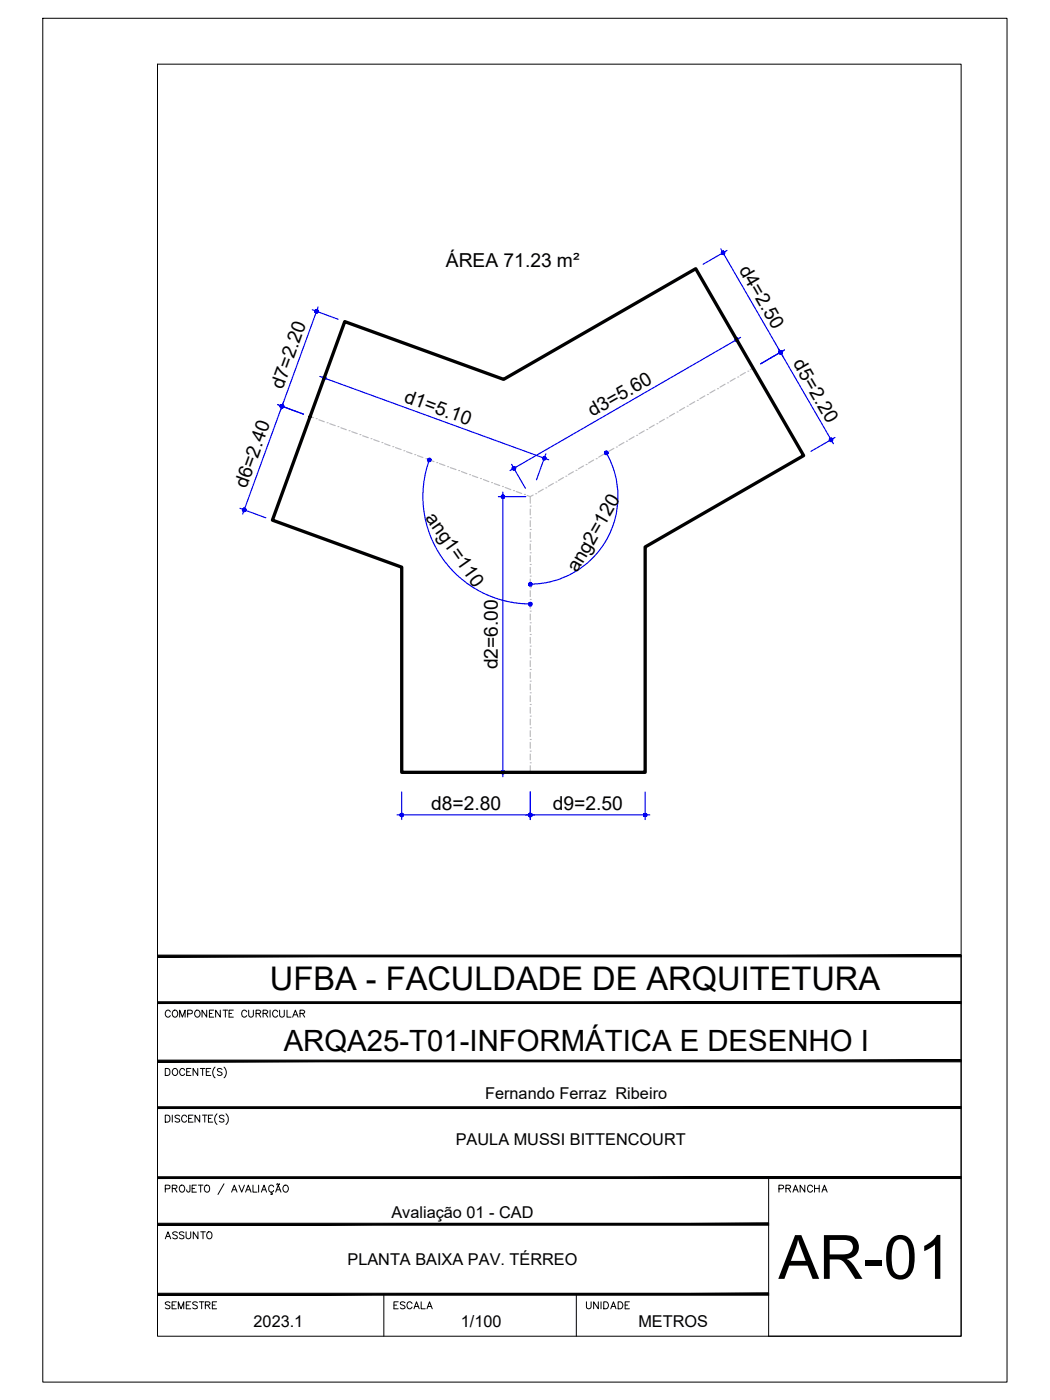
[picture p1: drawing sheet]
<svg xmlns="http://www.w3.org/2000/svg" width="229mm" height="305mm" viewBox="0 0 229 305" stroke-linecap="round" stroke-linejoin="round" font-family="sans-serif">
<!-- layer: ARQ_EIXO CINZA 04 -->
<g fill="none" stroke="#bababa" stroke-width=".25">
<path d="M67.5 90.7l.7 .2M68.8 91.1h.1M69.4 91.4l1.2 .4M71.2 92h.1M71.8 92.2l1.2 .5M73.6 92.9h.1M74.2 93.1l1.2 .5M76 93.8h.1M76.6 94l1.2 .4M78.4 94.6h.1M79 94.9l1.2 .4M80.8 95.5h.1"/>
<path d="M81.4 95.7l1.1 .4M83.1 96.4h.1M83.7 96.6l1.2 .4M85.5 97.2h.1M86.1 97.5l1.2 .4M87.9 98.1h.1M88.5 98.3l1.2 .5M90.3 99h.1M90.9 99.2l1.2 .4M92.7 99.9h.1M129.8 99.9h.1M131.4 98.9l-1.1 .6"/>
<path d="M132 98.6h.1M133.6 97.6l-1.1 .7M134.2 97.3h.1M135.8 96.4l-1.1 .6M136.4 96.1h.1M138 95.1l-1.1 .6M138.6 94.8h.1M140.3 93.8l-1.2 .6M140.8 93.5h.1M142.5 92.5l-1.1 .7M143 92.2h.1M144.7 91.3l-1.1 .6"/>
<path d="M145.2 91h.1M146.9 90l-1.1 .6M147.4 89.7h.1M149.1 88.7l-1.1 .7M149.6 88.4h.1M151.3 87.5l-1.1 .6M151.8 87.2h.1M153.5 86.2l-1.1 .6M154 85.9h.1M155.7 84.9l-1.1 .7M156.2 84.6h.1M157.9 83.7l-1.1 .6"/>
<path d="M158.4 83.4h.1M160.1 82.4l-1.1 .6M160.6 82.1h.1M162.3 81.1l-1.1 .6M162.8 80.8h.1M164 80.1l-.6 .4M93.3 100.1l1.2 .4M95.1 100.7h.1M95.7 100.9l1.2 .4M97.5 101.6h.1M98 101.8l1.3 .4M99.9 102.4h.1"/>
<path d="M100.5 102.7l1.1 .4M102.2 103.3h.1M102.8 103.5l1.2 .5M104.6 104.2h.1M105.2 104.4l1.2 .5M107 105.1h.1M107.6 105.3l1.2 .4M109.4 105.9h.1M110 106.1l1.2 .5M111.8 106.8h.1M112.4 107l1.2 .4M114.2 107.7h.1"/>
<path d="M114.8 107.9l.6 .2M115.4 117.8h.1M115.4 115.3h.1M115.4 112.7h.1M115.4 110.2h.1M115.4 110.8v1.3M115.4 113.4v1.2M115.4 115.9v1.3M115.4 118.4v1.3M116.1 107.8l-.7 .3v1.5M116.6 107.5h.1M118.3 106.5l-1.1 .6"/>
<path d="M118.8 106.2h.1M120.5 105.2l-1.1 .7M121 104.9h.1M122.7 104l-1.1 .6M123.2 103.7h.1M124.8 102.7l-1.1 .6M125.4 102.4h.1M127 101.4l-1.1 .7M127.6 101.1h.1M129.2 100.2l-1.1 .6M115.4 138.1h.1M115.4 135.6h.1"/>
<path d="M115.4 133.1h.1M115.4 130.5h.1M115.4 128h.1M115.4 125.4h.1M115.4 122.9h.1M115.4 120.4h.1M115.4 121v1.3M115.4 123.5v1.3M115.4 126.1v1.2M115.4 128.6v1.3M115.4 131.1v1.3M115.4 133.7v1.3"/>
<path d="M115.4 136.2v1.3M115.4 138.8v1.2M115.4 158.5h.1M115.4 155.9h.1M115.4 153.4h.1M115.4 150.8h.1M115.4 148.3h.1M115.4 145.8h.1M115.4 143.2h.1M115.4 140.7h.1M115.4 141.3v1.3M115.4 143.8v1.3"/>
<path d="M115.4 146.4v1.3M115.4 148.9v1.3M115.4 151.5v1.2M115.4 154v1.3M115.4 156.5v1.3M115.4 159.1v1.3M115.4 166.1h.1M115.4 163.5h.1M115.4 161h.1M115.4 161.6v1.3M115.4 164.2v1.2M115.4 166.7v1.4"/>
</g>
<!-- layer: COTA AZUL -->
<g fill="none" stroke="#00f" stroke-width=".25">
<path d="M156.9 54.2l13.5 23.4M158.3 54.5l-5.2 3M68 67.4l5.6 2.1M69.3 66.8l-16.5 45.1M159.9 73.1l3 5.2M161.2 73.4l-50.2 29M169.4 75.8l12 20.8M170.8 76.2l-5.2 3M60.5 88.1l5.6 2.1M69.6 82l49.9 18.1M70.9 81.4l-2 5.6M118.8 98.8l-2 5.7"/>
<path d="M132 98.6a19.1 19.1 0 0 1-16.5 28.6M181.8 95.3l-5.2 3M52.2 110.7l5.7 2M93.5 100.1a23.4 23.4 0 0 0 22 31.4M108.5 108.1h6M109.5 107.1v62M111.4 101.1l3 5.2M86.4 177.4h55.1M87.5 172.4v6M108.5 168.1h6M115.4 172.4v6M140.5 172.4v6"/>
</g>
<!-- layer: 0 -->
<g fill="#00f" stroke="#00f" stroke-width=".22">
<path d="M70.2 82.2v.2l.4-.1zM70.2 82.4l.4-.1-.3 .3zM70.3 82.6l.1 .1 .2-.4z"/>
<path d="M70.6 82.3l-.2 .4h.3zM70.6 82.3l.2 .3-.1 .1zM70.6 82.3l.2 .3 .2-.1z"/>
<path d="M70.6 82.3l.4 .2v-.2zM70.6 82.3l.3-.2 .1 .2zM70.7 82l-.1 .3 .3-.2z"/>
<path d="M70.5 82l.1 .3 .1-.3zM70.4 82h.1l.1 .3zM70.4 82l-.2 .2 .4 .1z"/>
<path d="M118.5 99.8l.4 .1v-.2zM118.5 99.8l.3-.3 .1 .2zM118.6 99.4l-.1 .4 .3-.3z"/>
<path d="M118.4 99.4l.1 .4 .1-.4zM118.3 99.5l.1-.1 .1 .4zM118.3 99.5l-.1 .2 .3 .1z"/>
<path d="M118.2 99.7v.1h.3zM118.2 99.8h.3l-.3 .2zM118.2 100l.2 .1 .1-.3z"/>
<path d="M118.5 99.8l-.1 .3h.2zM118.5 99.8l.2 .2-.1 .1zM118.5 99.8l.2 .2 .2-.1z"/>
<path d="M109.3 107.8l.2 .3v-.4zM109.3 107.8l.2 .3-.3-.1zM109.2 108l-.1 .1h.4z"/>
<path d="M109.1 108.1l.1 .2 .3-.2zM109.2 108.3l.3-.2-.2 .4zM109.5 108.1l-.2 .4h.2z"/>
<path d="M109.5 108.1v.4h.2zM109.5 108.1l.3 .2-.1 .2zM109.5 108.1l.3 .2 .1-.2z"/>
<path d="M109.5 108.1h.4l-.1-.1zM109.7 107.8l.1 .2-.3 .1zM109.5 107.7v.4l.2-.3z"/>
<path d="M109.5 168.1v.4l.2-.1zM109.5 168.1l.3 .2-.1 .1zM109.5 168.1l.3 .2 .1-.2z"/>
<path d="M109.5 168.1h.4l-.1-.2zM109.7 167.8l.1 .1-.3 .2zM109.5 167.8v.3l.2-.3z"/>
<path d="M109.3 167.8l.2 .3v-.3zM109.3 167.8l.2 .3-.3-.2zM109.2 167.9l-.1 .2h.4z"/>
<path d="M109.1 168.1l.1 .2 .3-.2zM109.2 168.3l.3-.2-.2 .3zM109.5 168.1l-.2 .3 .2 .1z"/>
<path d="M111.5 102.2l.2 .1 .2-.4zM111.9 101.9v.4h-.2zM111.9 101.9v.4h.2z"/>
<path d="M111.9 101.9l.2 .4 .1-.1zM111.9 101.9h.4l-.1 .3zM111.9 101.9h.4l-.1-.1z"/>
<path d="M112.1 101.6l-.2 .3 .3-.1zM111.9 101.6h.2l-.2 .3zM111.7 101.6l.2 .3v-.3z"/>
<path d="M111.5 101.8l.4 .1-.2-.3zM111.5 101.8l.4 .1h-.4zM111.5 101.9v.3l.4-.3z"/>
<path d="M160.6 73.6l-.2 .4 .3-.2zM160.4 73.6h.2l-.2 .4zM160.2 73.6l.2 .4v-.4z"/>
<path d="M160.2 73.6l-.1 .2 .3 .2zM160.1 73.8l.3 .2h-.4zM160 74l.1 .1 .3-.1z"/>
<path d="M160.1 74.1l.1 .2 .2-.3zM160.4 74v.3h-.2zM160.4 74v.3h.2z"/>
<path d="M160.4 74l.2 .3 .1-.2zM160.4 74h.4l-.1 .1zM160.4 74h.4l-.1-.2z"/>
<path d="M157.2 54.7l-.1 .2 .3 .1zM157.1 54.9l.3 .1h-.3zM157.1 55v.2l.3-.2z"/>
<path d="M157.1 55.2l.1 .2 .2-.4zM157.4 55v.4h-.2zM157.4 55v.4h.2z"/>
<path d="M157.4 55l.2 .4 .1-.2zM157.4 55h.4l-.1 .2zM157.4 55h.4l-.1-.1z"/>
<path d="M157.6 54.7l-.2 .3 .3-.1zM157.4 54.7h.2l-.2 .3zM157.2 54.7l.2 .3v-.3z"/>
<path d="M169.9 76.7l.2 .3 .2-.1zM169.9 76.7h.4v.2zM169.9 76.7h.4v-.2z"/>
<path d="M170.1 76.4l-.2 .3 .4-.2zM169.9 76.3l.2 .1-.2 .3zM169.7 76.4l.2 .3v-.4z"/>
<path d="M169.7 76.4l-.1 .1 .3 .2zM169.6 76.5l.3 .2h-.4zM169.5 76.7l.1 .2 .3-.2z"/>
<path d="M169.6 76.9l.1 .1 .2-.3zM169.9 76.7v.4l-.2-.1zM169.9 76.7v.4l.2-.1z"/>
<path d="M169.7 76.4l-.1 .1 .3 .2zM169.6 76.5l.3 .2h-.4zM169.5 76.7l.1 .2 .3-.2z"/>
<path d="M169.6 76.9l.1 .1 .2-.3zM169.9 76.7v.4l-.2-.1zM169.9 76.7v.4l.2-.1z"/>
<path d="M169.9 76.7l.2 .3 .2-.1zM169.9 76.7h.4v.2zM169.9 76.7h.4v-.2z"/>
<path d="M170.1 76.4l-.2 .3 .4-.2zM169.9 76.3l.2 .1-.2 .3zM169.7 76.4l.2 .3v-.4z"/>
<path d="M180.9 95.8l.2 .3 .1-.2zM180.9 95.8h.4l-.1 .1zM180.9 95.8h.4l-.1-.3z"/>
<path d="M181.1 95.4l-.2 .4 .3-.3zM180.9 95.4h.2l-.2 .4zM180.7 95.4l.2 .4v-.4z"/>
<path d="M180.7 95.4l-.1 .1 .3 .3zM180.6 95.5l.3 .3h-.3zM180.6 95.8v.1l.3-.1z"/>
<path d="M180.6 95.9l.1 .2 .2-.3zM180.9 95.8v.3h-.2zM180.9 95.8v.3h.2z"/>
<path d="M61.3 88.1l.1 .3 .1-.3zM61.1 88.2l.2-.1 .1 .3zM61.1 88.2l-.1 .1 .4 .1z"/>
<path d="M61 88.3v.2l.4-.1zM61 88.5l.4-.1-.3 .3zM61.1 88.7l.2 .1 .1-.4z"/>
<path d="M61.4 88.4l-.1 .4h.2zM61.4 88.4l.2 .3-.1 .1zM61.4 88.4l.2 .3 .1-.1z"/>
<path d="M61.4 88.4l.3 .2 .1-.2zM61.4 88.4l.3-.2 .1 .2zM61.5 88.1l-.1 .3 .3-.2z"/>
<path d="M53.2 111l-.2 .4h.3zM53.2 111l.2 .3-.1 .1zM53.2 111l.2 .3 .2-.2z"/>
<path d="M53.2 111l.4 .1v-.1zM53.2 111l.3-.3 .1 .3zM53.3 110.7l-.1 .3 .3-.3z"/>
<path d="M53.1 110.6l.1 .4 .1-.3zM53 110.7l.1-.1 .1 .4zM53 110.7l-.2 .2 .4 .1z"/>
<path d="M52.8 110.9v.2l.4-.1zM52.8 111.1l.4-.1-.3 .3zM52.9 111.3l.1 .1 .2-.4z"/>
<path d="M61.4 88.4l-.1 .4h.2zM61.4 88.4l.2 .3-.1 .1zM61.4 88.4l.2 .3 .1-.1z"/>
<path d="M61.4 88.4l.3 .2 .1-.2zM61.4 88.4l.3-.2 .1 .2zM61.5 88.1l-.1 .3 .3-.2z"/>
<path d="M61.3 88.1l.1 .3 .1-.3zM61.1 88.2l.2-.1 .1 .3zM61.1 88.2l-.1 .1 .4 .1z"/>
<path d="M61 88.3v.2l.4-.1zM61 88.5l.4-.1-.3 .3zM61.1 88.7l.2 .1 .1-.4z"/>
<path d="M68.8 67.4l.1 .4 .1-.4zM68.7 67.5l.1-.1 .1 .4zM68.7 67.5l-.1 .1 .3 .2z"/>
<path d="M68.6 67.6l-.1 .3 .4-.1zM68.5 67.9l.4-.1-.3 .2zM68.6 68l.2 .1 .1-.3z"/>
<path d="M68.9 67.8l-.1 .3 .2 .1zM68.9 67.8l.3 .3-.2 .1zM68.9 67.8l.3 .3 .1-.2z"/>
<path d="M68.9 67.8l.4 .1v-.2zM68.9 67.8l.3-.3 .1 .2zM69 67.4l-.1 .4 .3-.3z"/>
<path d="M115.4 177.4h.4v-.2zM115.7 177.1l.1 .1-.4 .2zM115.4 177.1v.3l.3-.3z"/>
<path d="M115.3 177.1l.1 .3v-.3zM115.1 177.2l.2-.1 .1 .3zM115.1 177.2v.2h.3z"/>
<path d="M115.1 177.4v.2l.3-.2zM115.1 177.6l.3-.2-.1 .4zM115.4 177.4l-.1 .4h.1z"/>
<path d="M115.4 177.4v.4h.3zM115.4 177.4l.4 .2-.1 .2zM115.4 177.4l.4 .2v-.2z"/>
<path d="M87.1 177.4v.2l.4-.2zM87.1 177.6l.4-.2-.2 .4zM87.5 177.4l-.2 .4h.2z"/>
<path d="M87.5 177.4v.4h.1zM87.5 177.4l.3 .2-.2 .2zM87.5 177.4l.3 .2v-.2z"/>
<path d="M87.5 177.4h.3v-.2zM87.6 177.1l.2 .1-.3 .2zM87.5 177.1v.3l.1-.3z"/>
<path d="M87.3 177.1l.2 .3v-.3zM87.1 177.2l.2-.1 .2 .3zM87.1 177.2v.2h.4z"/>
<path d="M140.5 177.4h.3v-.2zM140.6 177.1l.2 .1-.3 .2zM140.5 177.1v.3l.1-.3z"/>
<path d="M140.3 177.1l.2 .3v-.3zM140.1 177.2l.2-.1 .2 .3zM140.1 177.2v.2h.4z"/>
<path d="M140.1 177.4v.2l.4-.2zM140.1 177.6l.4-.2-.2 .4zM140.5 177.4l-.2 .4h.2z"/>
<path d="M140.5 177.4v.4h.1zM140.5 177.4l.3 .2-.2 .2zM140.5 177.4l.3 .2v-.2z"/>
<path d="M115.1 177.4v.2l.3-.2zM115.1 177.6l.3-.2-.1 .4zM115.4 177.4l-.1 .4h.1z"/>
<path d="M115.4 177.4v.4h.3zM115.4 177.4l.4 .2-.1 .2zM115.4 177.4l.4 .2v-.2z"/>
<path d="M115.4 177.4h.4v-.2zM115.7 177.1l.1 .1-.4 .2zM115.4 177.1v.3l.3-.3z"/>
<path d="M115.3 177.1l.1 .3v-.3zM115.1 177.2l.2-.1 .1 .3zM115.1 177.2v.2h.3z"/>
<path d="M93.4 99.8l.1 .3 .1-.3zM93.2 99.9l.2-.1 .1 .3zM93.2 99.9l-.1 .1 .4 .1z"/>
<path d="M93.1 100v.2l.4-.1zM93.1 100.2l.4-.1-.3 .3zM93.2 100.4l.1 .1 .2-.4z"/>
<path d="M93.5 100.1l-.2 .4h.3zM93.5 100.1l.2 .3-.1 .1zM93.5 100.1l.2 .3 .1-.2z"/>
<path d="M93.5 100.1l.3 .1 .1-.1zM93.5 100.1l.3-.2 .1 .2zM93.6 99.8l-.1 .3 .3-.2z"/>
<path d="M115.4 131.5h.4v-.2zM115.7 131.2l.1 .1-.4 .2zM115.4 131.1v.4l.3-.3z"/>
<path d="M115.3 131.2l.1 .3v-.4zM115.1 131.3l.2-.1 .1 .3zM115.1 131.3v.2h.3z"/>
<path d="M115.1 131.5v.2l.3-.2zM115.1 131.7l.3-.2-.1 .4zM115.4 131.5l-.1 .4h.1z"/>
<path d="M115.4 131.5v.4h.3zM115.4 131.5l.4 .2-.1 .2zM115.4 131.5l.4 .2v-.2z"/>
<path d="M115.1 127.2v.2l.3-.2zM115.1 127.4l.3-.2-.1 .4zM115.4 127.2l-.1 .4h.1z"/>
<path d="M115.4 127.2v.4h.3zM115.4 127.2l.4 .2-.1 .2zM115.4 127.2l.4 .2v-.2z"/>
<path d="M115.4 127.2h.4v-.2zM115.7 126.9l.1 .1-.4 .2zM115.4 126.8v.4l.3-.3z"/>
<path d="M115.3 126.9l.1 .3v-.4zM115.3 126.9l.1 .3-.3-.2zM115.1 127v.2h.3z"/>
<path d="M131.8 98.3l-.1 .1 .3 .2zM131.7 98.4l.3 .2h-.4zM131.6 98.6l.1 .2 .3-.2z"/>
<path d="M131.7 98.8l.1 .1 .2-.3zM132 98.6v.4l-.2-.1zM132 98.6v.4l.2-.1z"/>
<path d="M132 98.6l.2 .3 .1-.1zM132 98.6h.4l-.1 .2zM132 98.6h.4l-.1-.2z"/>
<path d="M132.2 98.3l-.2 .3 .3-.2zM132 98.2l.2 .1-.2 .3zM131.8 98.3l.2 .3v-.4z"/>
</g>
<path d="M75.1 70l34.5 12.6 41.9-24.1 23.5 40.7-34.5 19.9v49h-53v-44.6l-28.2-10.3z" fill="none" stroke="#000" stroke-width=".72"/>
<!-- layer: MRG_EXTERNA -->
<path d="M9.3 4h209.9v296.9h-209.9z" fill="none" stroke="#000" stroke-width=".22"/>
<!-- layer: MRG_INTERNA -->
<path d="M34.3 14h175v276.9h-175z" fill="none" stroke="#000" stroke-width=".22"/>
<!-- layer: SIMB_01 -->
<g fill="#000" stroke="#000" stroke-width=".22">
<path d="M34.3 218.1v.4l175-.4zM34.3 218.5l175-.4v.4z"/>
<path d="M34.3 207.9v.4l175-.4zM34.3 208.3l175-.4v.4z"/>
<path d="M34.3 230.8v.4l175-.4zM34.3 231.2l175-.4v.4z"/>
<path d="M34.3 256.2v.4l175-.4zM34.3 256.6l175-.4v.4z"/>
<path d="M34.3 241v.3l175-.3zM34.3 241.3l175-.3v.3z"/>
<path d="M34.3 266.3v.4l133-.4zM34.3 266.7l133-.4v.4z"/>
<path d="M34.3 282h133v-.4zM34.3 281.6h133l-133 .4z"/>
</g>
<g fill="none" stroke="#000" stroke-width=".22">
<path d="M45 219.9v1.5l-1-1.5v1.5M46.5 219.9h-.9v1.5h.9M48 219.9v1.5l-1.1-1.5v1.5M48.6 219.9h1M49.1 219.9v1.5M50.8 219.9h-.9v1.5h.9M54.1 219.9v1.1l.5 .4h.3l.3-.4v-1.1M58.8 219.9v1.5M60.9 219.9v1.1l.4 .4 .5-.2 .1-1.3M62.5 219.9v1.5h.9M209.3 208.1v82.8h-42v-34.5M36 232.6h.5a.82 .82 0 0 1 .5 .8 .82 .82 0 0 1-.5 .7h-.5z"/>
<path d="M37.1 220.3a.56 .56 0 0 0-.7-.4 .56 .56 0 0 0-.4 .6 .63 .63 0 0 0 .2 .8 .63 .63 0 0 0 .9-.2M37.7 220.1a.72 .72 0 0 1 1 .2 .72 .72 0 0 1-.3 1.1 .72 .72 0 0 1-.9-.4 .72 .72 0 0 1 .2-.9zM37.7 232.8a.72 .72 0 0 1 1 .2 .72 .72 0 0 1-.3 1.1 .72 .72 0 0 1-.9-.4 .72 .72 0 0 1 .2-.9zM39.1 221.4v-1.5l.6 1.5 .6-1.5v1.5M40.2 233a.56 .56 0 0 0-.6-.4 .56 .56 0 0 0-.5 .6 .63 .63 0 0 0 .3 .8 .63 .63 0 0 0 .8-.2M40.6 233.3h.6M40.9 220.7l.9-.1v-.5l-.3-.2h-.6v1.5M41.6 232.6h-1v1.5h1M42.7 220a.71 .71 0 0 1 .9 .7 .71 .71 0 0 1-.9 .7l-.3-.5v-.4zM43.1 232.6v1.5l-1.1-1.5v1.5M43.6 232.6h1M44.1 232.6v1.5"/>
<path d="M44.9 233.3h.6M45.6 220.6h.5M45.9 232.6h-1v1.5h1M46.8 232.3a1.57 1.57 0 0 0 0 2.4M48.3 232.8l-.3-.2-.7 .2 .2 .4 .5 .2 .3 .3v.2l-.3 .2-.7-.2M48.8 232.3a1.57 1.57 0 0 1 0 2.4M49.9 220.6h.5M53.7 220.3a.56 .56 0 0 0-.6-.4 .56 .56 0 0 0-.5 .6 .63 .63 0 0 0 .3 .8 .63 .63 0 0 0 .8-.2M55.8 220.6h.8l.2-.4-.4-.3h-.6v1.5M56.3 220.6l.5 .8M57.3 220.6h.8l.2-.4-.4-.3h-.6v1.5M57.8 220.6l.5 .8"/>
<path d="M60.5 220.3a.56 .56 0 0 0-.7-.4 .56 .56 0 0 0-.4 .6 .63 .63 0 0 0 .2 .8 .63 .63 0 0 0 .9-.2M63.7 221.4l.6-1.5 .6 1.5M63.9 220.9h.7M65.3 220.6h.9l.1-.4-.3-.3h-.7v1.5M65.8 220.6l.5 .8M36 242.8h.5a.82 .82 0 0 1 .5 .7 .82 .82 0 0 1-.5 .8h-.5zM36 258.8l.9-.1 .1-.6-1-.1v1.5M37.5 258.7l1-.1v-.5l-1-.1v1.5M37.5 242.8v1.5M38 258.7l.5 .8M39.1 243l-.3-.2-.7 .2 .2 .4 .7 .3 .1 .2v.2l-.3 .2-.7-.2M39.2 258.2a.72 .72 0 0 1 1 .2 .72 .72 0 0 1-.3 1.1 .72 .72 0 0 1-.9-.4 .72 .72 0 0 1 .2-.9z"/>
<path d="M40.6 243.2a.56 .56 0 0 0-.6-.4 .56 .56 0 0 0-.5 .6 .63 .63 0 0 0 .3 .8 .63 .63 0 0 0 .8-.2M41.1 243.5h.6M41.4 258l-.1 1.4-.4 .1-.2-.1-.1-.4M41.8 258.7h.6M42 242.8h-.9v1.5h.9M42.8 258h-1v1.5h1M43.2 258h1M43.5 242.8v1.5l-1-1.5v1.5M43.7 258v1.5M44.1 242.8h1M44.6 242.8v1.5M44.6 258.2a.63 .63 0 0 1 .8-.1 .63 .63 0 0 1 .2 .9 .57 .57 0 0 1-.5 .6 .57 .57 0 0 1-.6-.6z"/>
<path d="M45.4 243.5h.5M46.3 242.8h-.9v1.5h.9M47.2 242.5a1.57 1.57 0 0 0 0 2.3M48.8 243l-.4-.2-.6 .2 .1 .4 .7 .3 .2 .2v.2l-.4 .2-.6-.2M48.8 257.7l-1.3 2.4M49.2 242.5a1.57 1.57 0 0 1 0 2.3M50.4 259.5l.6-1.5 .6 1.5M50.7 259h.7M52 258l.6 1.5 .6-1.5M53.5 259.5l.6-1.5 .6 1.5M53.7 259h.7M55.1 258v1.5h.9"/>
<path d="M56.3 258v1.5M56.9 259.5l.6-1.5 .5 1.5M57.1 259h.7M59.1 259.5v.3l.2 .2h-.4M59.6 258.4a.6 .6 0 0 0-.9-.3 .6 .6 0 0 0-.2 .9 .54 .54 0 0 0 .4 .5 .54 .54 0 0 0 .7-.3M60 259.5l.6-1.5 .6 1.5M60.2 259h.8M60.3 257.8l-.1 .1M60.3 257.8h.2M60.5 257.8l.1 .1M60.6 257.9h.2M60.9 257.7l-.1 .2"/>
<path d="M61.8 258.2a.72 .72 0 0 1 1 .2 .72 .72 0 0 1-.3 1.1 .72 .72 0 0 1-.9-.4 .72 .72 0 0 1 .2-.9zM83.6 281.8v9.1M125.5 281.8v9.1"/>
</g>
<text font-size="13.3" x="169.5" y="278.4">AR-01</text>
<text font-size="7.1" x="58.8" y="215.6">UFBA - FACULDADE DE ARQUITETURA</text>
<text font-size="6.4" x="61.8" y="228.9">ARQA25-T01-INFORMÁTICA E DESENHO I</text>
<g font-size="4.4">
<text x="168.3" y="260.7">PRANCHA</text>
<text x="34.9" y="270.9">ASSUNTO</text>
<text x="34.9" y="286.1">SEMESTRE</text>
<text x="84.7" y="286.1">ESCALA</text>
<text x="126.3" y="286.1">UNIDADE</text>
</g>
<g font-size="4.2">
<text x="97.1" y="58.2">ÁREA 71.23 m²</text>
<text x="160.8" y="58.8" transform="rotate(60 160.8 58.8)">d4=2.50</text>
<text x="172.6" y="79.1" transform="rotate(60 172.6 79.1)">d5=2.20</text>
<text x="61.6" y="84.9" transform="rotate(-70 61.6 84.9)">d7=2.20</text>
<text x="87.8" y="87.5" transform="rotate(20 87.8 87.5)">d1=5.10</text>
<text x="129" y="90.8" transform="rotate(-30 129 90.8)">d3=5.60</text>
<text x="53.7" y="106.5" transform="rotate(-70 53.7 106.5)">d6=2.40</text>
<text x="92.5" y="112.8" transform="rotate(55 92.5 112.8)">ang1=110</text>
<text x="125.7" y="124.8" transform="rotate(-60 125.7 124.8)">ang2=120</text>
<text x="108.4" y="145.8" transform="rotate(-90 108.4 145.8)">d2=6.00</text>
<text x="93.9" y="176.4">d8=2.80</text>
<text x="120.4" y="176.4">d9=2.50</text>
</g>
<g font-size="3.5">
<text x="105.6" y="239.3">Fernando Ferraz Ribeiro</text>
<text x="99.2" y="249.3">PAULA MUSSI BITTENCOURT</text>
<text x="85.2" y="265.2">Avaliação 01 - CAD</text>
<text x="75.6" y="275.4">PLANTA BAIXA PAV. TÉRREO</text>
<text x="55.2" y="289">2023.1</text>
<text x="100.3" y="289">1/100</text>
<text x="139" y="289">METROS</text>
</g>
</svg>
